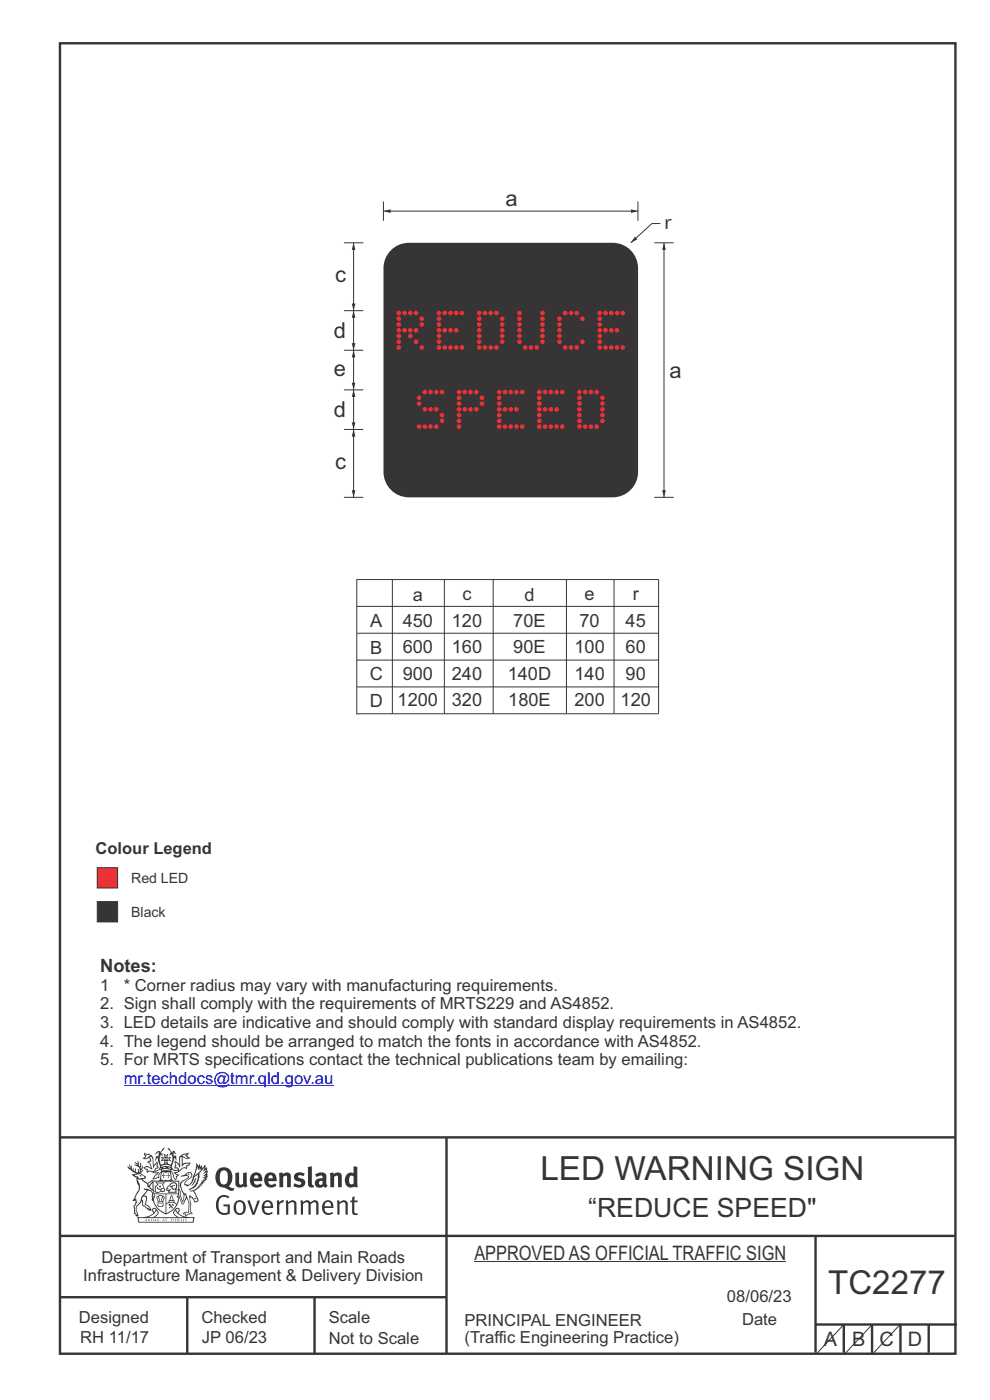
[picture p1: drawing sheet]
<svg xmlns="http://www.w3.org/2000/svg" width="210mm" height="297mm" viewBox="0 0 210 297" stroke-linecap="round" stroke-linejoin="round" font-family="sans-serif">
<g fill="none" stroke="#373435" stroke-width=".51">
<path d="M12.7 9.2h190v278h-190zM12.7 241.3h190M94.7 241.4v45.8M12.7 275.2h82M12.7 262.2h190.1M39.7 275.2v12M66.7 275.2v12M173 262.1v24.9M173 281h30M179 281v6M185 281v6M191 281v6"/>
<path d="M197 281v6"/>
</g>
<g fill="#373435">
<path d="M47 248.4a2.55 2.55 0 0 0 0 2.7l.3 .2a.81 .81 0 0 0 1-1v-.5a1.04 1.04 0 0 0-1.1-1.5zM46.3 248.1a1.82 1.82 0 0 1 2.1-.2 1.82 1.82 0 0 1 .9 1.8 2.29 2.29 0 0 1-.8 2l.7 .3h.5l-.2 .6a2.87 2.87 0 0 1-2-.7 2.12 2.12 0 0 1-1.7-3.1z" fill-rule="evenodd"/>
<path d="M49.9 248.9l.8-.2v2a.46 .46 0 0 0 .3 .6 .46 .46 0 0 0 .6-.3v-2.1l.7-.2v2.4l.2 .5-.5 .3-.3-.3a1.02 1.02 0 0 1-1.2 .3 1.02 1.02 0 0 1-.6-1.1z" fill-rule="evenodd"/>
<path d="M54 249.5l-.1 .5h.9a.49 .49 0 0 0-.2-.6 .49 .49 0 0 0-.6 .1zM53.4 249.1a1.34 1.34 0 0 1 1.6-.2 1.34 1.34 0 0 1 .6 1.5v.2h-1.7a.77 .77 0 0 0 .5 .8 .77 .77 0 0 0 .9-.4l.3 .5a1.59 1.59 0 0 1-2 .2 1.59 1.59 0 0 1-.5-2.1z" fill-rule="evenodd"/>
<path d="M57 249.5l-.1 .5h1a.49 .49 0 0 0-.2-.6 .49 .49 0 0 0-.7 .1zM56.4 249.1a1.34 1.34 0 0 1 1.6-.2 1.34 1.34 0 0 1 .7 1.5v.2h-1.8a.77 .77 0 0 0 .5 .8 .77 .77 0 0 0 .9-.4l.4 .5a1.59 1.59 0 0 1-2.1 .2 1.59 1.59 0 0 1-.5-2.1z" fill-rule="evenodd"/>
<path d="M59.2 248.9l.7-.2 .1 .4a.95 .95 0 0 1 1-.3 .95 .95 0 0 1 .7 .8v2.3h-.8v-2.3a.46 .46 0 0 0-.8 .1v2.2h-.8z" fill-rule="evenodd"/>
<path d="M62.6 249.1a1.75 1.75 0 0 1 2-.1l-.2 .5-.6-.2a.43 .43 0 0 0-.6 .3l.4 .3a1.04 1.04 0 0 1 1.2 1.1 1.04 1.04 0 0 1-1.4 1l-1.2-.4 .3-.6 1 .4 .4-.4a.88 .88 0 0 0-1-.5l-.4-.2-.1-.4z" fill-rule="evenodd"/>
<path d="M65.3 247.6l.8-.2 .1 3.8 .3 .2 .1 .4a.88 .88 0 0 1-1 0 .88 .88 0 0 1-.3-1z" fill-rule="evenodd"/>
<path d="M67.8 250.6a.43 .43 0 0 0-.1 .7 .43 .43 0 0 0 .7-.1v-.7zM66.8 249.1a1.7 1.7 0 0 1 2.4 .1v1.9l.3 .4-.4 .5-.5-.4a1.03 1.03 0 0 1-1.7-.1 1.03 1.03 0 0 1 .8-1.5h.7v-.4a.8 .8 0 0 0-1.2 .1z" fill-rule="evenodd"/>
<path d="M70 248.9l.7-.2 .1 .4a.95 .95 0 0 1 1-.3 .95 .95 0 0 1 .7 .8v2.3h-.8v-2.3a.46 .46 0 0 0-.8 .1v2.2h-.8z" fill-rule="evenodd"/>
<path d="M74.3 249.5a1.48 1.48 0 0 0 0 1.7h.5l.2-.1v-1.5l-.3-.2zM75 247.4l.8 .1 .1 4.4h-.7l-.1-.2a1.26 1.26 0 0 1-1.4 0 1.26 1.26 0 0 1-.5-1.3 1.29 1.29 0 0 1 .4-1.4 1.29 1.29 0 0 1 1.4-.1z" fill-rule="evenodd"/>
<path d="M46.4 253.9a1.72 1.72 0 0 1 2.3 0l-.3 .3a1.24 1.24 0 0 0-1.4-.2 1.24 1.24 0 0 0-.6 1.4 1.49 1.49 0 0 0 1.2 1.9l.7-.1v-1.3h-.8l-.1-.4h1.3v1.9a1.93 1.93 0 0 1-2.2 0 1.93 1.93 0 0 1-.7-2.2l.2-.8z" fill-rule="evenodd"/>
<path d="M50.4 255.1a1.65 1.65 0 0 0 .2 2.2 .99 .99 0 0 0 1-1.4 .78 .78 0 0 0-.4-.8 .78 .78 0 0 0-.8 0zM50 254.9a1.33 1.33 0 0 1 1.6-.1 1.33 1.33 0 0 1 .5 1.4 1.31 1.31 0 0 1-1.3 1.6 1.31 1.31 0 0 1-1.2-1.6v-.6z" fill-rule="evenodd"/>
<path d="M52.5 254.7l.4-.1 .9 2.6 .8-2.5h.5l-1.1 3h-.5z" fill-rule="evenodd"/>
<path d="M56.3 255.2l-.2 .7h1.3a.7 .7 0 0 0-.3-.8 .7 .7 0 0 0-.8 .1zM55.9 255a1.22 1.22 0 0 1 1.5-.2 1.22 1.22 0 0 1 .5 1.5h-1.8a.93 .93 0 0 0 .5 1 .93 .93 0 0 0 1.1-.2l.2 .3a1.43 1.43 0 0 1-1.8 .1 1.43 1.43 0 0 1-.6-1.7z" fill-rule="evenodd"/>
<path d="M58.7 254.7l.4-.1 .1 .5 .4-.4 .6-.1-.2 .5a.66 .66 0 0 0-.8 .7v1.9h-.4z" fill-rule="evenodd"/>
<path d="M60.6 254.7l.4-.1 .1 .5a.94 .94 0 0 1 1-.5 .94 .94 0 0 1 .8 .8v2.3h-.5l-.1-2.5a.81 .81 0 0 0-1.2 .3v2.2h-.4z" fill-rule="evenodd"/>
<path d="M63.7 254.7l.5-.1 .1 .5 .4-.3a.78 .78 0 0 1 1.1 .3 .9 .9 0 0 1 1-.5 .9 .9 0 0 1 .8 .8v2.3h-.5l-.1-2.5a.67 .67 0 0 0-1.1 .3v2.2h-.5v-2.4l-.4-.3-.7 .4v2.3h-.5z" fill-rule="evenodd"/>
<path d="M69 255.2l-.1 .7h1.3a.7 .7 0 0 0-.3-.8 .7 .7 0 0 0-.9 .1zM68.7 255a1.22 1.22 0 0 1 1.5-.2 1.22 1.22 0 0 1 .5 1.5h-1.8a.93 .93 0 0 0 .4 1 .93 .93 0 0 0 1.2-.2l.1 .3a1.44 1.44 0 0 1-1.7 .1 1.44 1.44 0 0 1-.6-1.7z" fill-rule="evenodd"/>
<path d="M71.4 254.7l.5-.1 .1 .5a.94 .94 0 0 1 1-.5 .94 .94 0 0 1 .8 .8v2.3h-.5l-.1-2.5a.81 .81 0 0 0-1.2 .3v2.2h-.4z" fill-rule="evenodd"/>
<path d="M74.7 253.9l.5-.1v.9h.7l-.1 .3h-.6v2.2l.1 .2h.5l.1 .3a.75 .75 0 0 1-1.2-.6v-2.1h-.4v-.3h.4z" fill-rule="evenodd"/>
<path d="M30.8 244.9l1.1 .3-.9 .5h-.4l.6-.5zM31.8 245.4h.2a2.44 2.44 0 0 1 .4 1.9l.1 .5 .7-1-.1 .6 .3 .3a.57 .57 0 0 0-.6 .7l-1-.1-.5 .2 .2-.5-.8-.3 .7-.1 .9 .5 .1-.1-.6-1.3-.2-.2h.5zM30.7 244.4l-.1 .5 .2 .4-.6 .4a1.04 1.04 0 0 0 1.4-.1l.2 .6-.3 .1-.2 .4a.94 .94 0 0 1 .8 1.1l-.2-.1a1.16 1.16 0 0 0-1.5-.1l.3 .4 .4 .2 .1 .5 .2 .1 .1-.2a.94 .94 0 0 1 1.1 .2l.8 .1-1.2 1.2a1.13 1.13 0 0 0 1.2-.2l.4-.1-.1-.4 .5-.8a.83 .83 0 0 0-.6 1.1l-.3-.1-.7 .4 1.1-1.4-.5 .1-.5-.1 1.3-.5-.1-.1-.9 .4v-.3l.2-.2 .3 .1 .1-.3-.2-.4v-.6l-.1-.4-.7 1v-.7a1.42 1.42 0 0 0-1.6-1.8z" fill-rule="evenodd"/>
<path d="M38.5 245.2l.5-.2 .7-.1-.6 .3 .8 .5h-.3zM38.3 245.5l.2-.1 .1 2a1.69 1.69 0 0 1 1.6-.6l-.8 .5 .1 .5a1.1 1.1 0 0 0-1.5 .6l-.1-.5-.2-.2h-.5l.3-.4-.3-.7a1.42 1.42 0 0 1 .8 1.1l.2-.1zM37.1 246.2l.1 1-.2 .3 .1 .4h.5l.1 .2a.96 .96 0 0 1-1.1-.1l-.1 .1a1.06 1.06 0 0 0 1.3 .2v.1a.72 .72 0 0 1-1 .2l.3 .5 .6 .2-.4 .2-.1 .6-.2-.3-.4-1.1-.4-.4 .4 .9a1.54 1.54 0 0 0 .7 1.2l.2-.3a.58 .58 0 0 1 .4-.8l.2-.1h-.3l-.5-.3 .9-.5a.93 .93 0 0 1 1.2-.5v.2l.2-.2 .1-.5a.99 .99 0 0 0 .7-.8l-1.3 .1-.3 .2-.1-1.4 .9 .4 .9-.3h-.4l-.5-.4 .4-.7-.6 .2a1.46 1.46 0 0 0-1.4 2.1v.4l-.2-.4z" fill-rule="evenodd"/>
<path d="M35.6 248.9l.2 .1-.1 .3 .4 .1h-.4v.6l-.1-.6h-.3l.3-.1z" fill-rule="evenodd"/>
<path d="M34.6 248.9l.2 .1v.3l.3 .1h-.3l-.1 .6v-.6h-.4l.4-.1z" fill-rule="evenodd"/>
<path d="M34.3 248.8a.57 .57 0 0 1 .9 .2 .57 .57 0 0 1 .9-.2l.2 1.4h-.2a.57 .57 0 0 1-.9 0 .69 .69 0 0 1-1.1 0zM34.2 248.1l-.3 2.1-.2 .4h3l-.2-.4-.3-2.1h-.2v.2l-.8-.1-.8 .1v-.2z" fill-rule="evenodd"/>
<path d="M34.2 252.4a.3 .3 0 0 0 .6 0 .3 .3 0 0 0-.6 0zM33.3 250.9l.3 .3-.3 .4a.79 .79 0 0 0 0 1.3l.8-.2-.1-.3a.55 .55 0 0 1-.7-.6l.1-.1 .2 .3 .3 .2 .8-.2-.4-.7 .4-.4-.7 .2zM33 250.7l1.1 .2 .9-.2-.4 .6 .4 1.2a.56 .56 0 0 1-.8 .3l-.2 .1a.73 .73 0 0 1-.9 .1 .73 .73 0 0 1-.3-1v-.4l.6-.4z" fill-rule="evenodd"/>
<path d="M35.6 251.8l.7-.4a.58 .58 0 0 1 1-.1 .58 .58 0 0 1-.4 .9l-.3-.3a.43 .43 0 0 1 .6-.4 .57 .57 0 0 0-.8 .2l-.2-.1-.3 .1 .4 .2a.55 .55 0 0 0 .9 .4v.5h-1.3l.3-.4-.1-.1-.6 .1 .2-.3-.2-.1zM35.4 251.8l-.1 .2a.39 .39 0 0 0 .2 .6h.3l-.2 .4h1.9l-.1-.8a.86 .86 0 0 0-.1-1.3 .86 .86 0 0 0-1.3 .4z" fill-rule="evenodd"/>
<path d="M36 254.8h.8v.2h-.8zM36.4 253.8l.2 .8h-.4zM36.4 253.5l-.3 .5-.1 .6h-.2v.4l-.7 .4 .2 .1a1.48 1.48 0 0 1 2.1 .2l.2-.1-.6-.5v-.5h-.2l-.1-.6z" fill-rule="evenodd"/>
<path d="M35.8 255.4l.4 .1 .1 .3 .3-.2-.2-.2a.38 .38 0 0 1 .5 .5l-.2-.2-.3 .2 .3 .2-.3 .3-.1-.4-.4 .4-.1-.2 .4-.3-.1-.1-.2 .1z" fill-rule="evenodd"/>
<path d="M34.5 254h.2v.2l-.2 .6h-.2zM33.6 255.3h.9v.2a.55 .55 0 0 1-.8 .4v-.2l-.2-.1zM33.4 254h.2l.2 .8h-.2zM33.6 255l.8-.1 .1 .2h-.8zM33.8 253.7h.5l-.2 1.1h-.1zM33.3 253.8l-.1 .3 .3 1.1a.48 .48 0 0 0-.1 .6 .48 .48 0 0 0 .5 .2h.5a.49 .49 0 0 0 .2-.8l.3-1.1-.1-.3a1.42 1.42 0 0 0-1.5 0z" fill-rule="evenodd"/>
<path d="M33.7 251.5l.4 .1 .1 .3h-.3z" fill-rule="evenodd"/>
<path d="M41.3 250.1l.3-.2-.2 .8-.6 .8h-.2l.5-.7z" fill-rule="evenodd"/>
<path d="M39.7 249l.3-.2 .5 .2a.88 .88 0 0 1-.6 1.1 1.22 1.22 0 0 0-.8 1.3l.5 .2a.72 .72 0 0 0 .9-.4l.5-.8 .2-.6 .8-.6v.2a2.85 2.85 0 0 1-2 2.9l.1 .1a2.13 2.13 0 0 0 1.9-1.5v-.3a2.01 2.01 0 0 0 .3-1.7l1.1-1.3-.4 1 .7-.5-.7 1 .8-.4-.8 .8 .7-.2-.9 .6 .8-.1-.8 .4h.7l-.8 .3 .3 .2h-.4l.2 .3h-.4l.2 .3h-.4l.1 .2h-.1a2.16 2.16 0 0 1-2 1.1l.1 .2 .4-.1a.76 .76 0 0 1 .7 .8l.5 1.2-.6 .2a1.45 1.45 0 0 0-1.1-1.3l.2 1.8-.1 1.8 .4 .3a1.07 1.07 0 0 0-1.2 .4v-.3l-.5-.2a.87 .87 0 0 1 1.1-.1v-.7a4.4 4.4 0 0 0-.6-3.1l-.1-.3h-.2a2.16 2.16 0 0 1-.7-2.2l.3-.4 1.2-.7a.55 .55 0 0 0-.4-.8zM37.8 252.4a.76 .76 0 0 1 .3 1.1l.6 1.6 .4-1.7 .2 .1a.61 .61 0 0 1-.1 .9l-.3 .8-.2 .1-.7-1.6-.3 .1a1.18 1.18 0 0 0 .1-1.4zM41.8 247.5l.2 .7 .3-.5v.6l.4-.5a1.9 1.9 0 0 1-1.2 1.4l-.3 .3zM38.2 249.6l1.4-.2 .2 .2v.3l-.5 .2a1.26 1.26 0 0 0-.9 1.9l.2 .7a1.84 1.84 0 0 1 .1 2.1l-.4-1.4a.96 .96 0 0 0-.4-1.2l-.4 .2a.78 .78 0 0 1 0 1.3l.1 .3h.4l.4 1.1a.38 .38 0 0 0 .2 .4 .38 .38 0 0 0 .4-.1l.6-1.2a2.94 2.94 0 0 1 .4 2.5l-.1 .4h-.8l-.3 .4v.2l.4-.1 .1 .4 .2 .1a1.02 1.02 0 0 1 1.3-.5v-.4l-.3-.1 .1-1.8-.3-1.3h.1a1.14 1.14 0 0 1 .8 1 .63 .63 0 0 0 .8-.2 .63 .63 0 0 0-.2-.9l-.6-1.2 .9-.6 .2-.4h.3l-.1-.2h.4l-.1-.3h.3l-.1-.3 .5-.1-.2-.2 .6-.4v-.2h-.2l.4-.5h-.3l.3-.5-.4 .1 .4-.5v-.3l-.3 .2 .2-.7-.1-.2-.4 .3v-.8l-.6 .8-.2-.8-.2 .5-.3-.7-.1 .6-.5-.8-.1 1.4-.6 1.8a1.81 1.81 0 0 1-1 1.5l-.6-.2a1.75 1.75 0 0 1 1.1-1.2 .75 .75 0 0 0 .1-1.3 .75 .75 0 0 0-1.2 .4z" fill-rule="evenodd"/>
<path d="M41.2 254.1h.3l.2 .2-.4 .1z" fill-rule="evenodd"/>
<path d="M29.4 258.4h11.6l-.1 .8h-11.4zM31.3 258.2l.5-.1a2.48 2.48 0 0 0 1.4-1.3l.3 .5-.5 .6-.5 .3zM32.5 256.6l.3-.2 .2 .1-.3 .7zM37.2 256.8a2.65 2.65 0 0 0 1.8 1.4h-1.1l-.5-.3-.5-.6zM37.4 256.5l.2-.1 .3 .2-.3 .6zM29.2 258.2l.1 1.2h11.8l.2-1.1-.2-.1a4.1 4.1 0 0 1-3.3-.9l.3-.4-.1-.6a1.06 1.06 0 0 0-1.3 1l.2 .4 .6 .5h-4.7l.3-.1a.84 .84 0 0 0 .6-.8 .84 .84 0 0 0-.5-.8l-.3-.2h-.5l-.1 .6 .3 .4a4.2 4.2 0 0 1-3.4 .9z" fill-rule="evenodd"/>
<path d="M31 258.7l.1 .2h-.2zM31 258.5l-.3 .6 .4-.2 .2 .2z" fill-rule="evenodd"/>
<path d="M31.3 258.6h.3v.4a.25 .25 0 0 0 .2-.1 .25 .25 0 0 0-.1-.3h.1a.29 .29 0 0 1 0 .4 .29 .29 0 0 1-.4 0 .29 .29 0 0 1 0-.4z" fill-rule="evenodd"/>
<path d="M32.2 258.6a.22 .22 0 0 1 .3 .2 .22 .22 0 0 1-.3 .2zM32 258.6l.1 .4a.33 .33 0 0 0 .4 0 .33 .33 0 0 0 0-.4 .33 .33 0 0 0-.5 0z" fill-rule="evenodd"/>
<path d="M32.9 258.7l.1 .2h-.2zM32.9 258.5l-.2 .6 .3-.2 .2 .2z" fill-rule="evenodd"/>
<path d="M33.3 258.6h.2l.1 .1 .2-.1-.2 .2 .2 .3-.3-.3-.1 .3h-.1l.2-.3z" fill-rule="evenodd"/>
<path d="M34.7 258.7l.1 .2h-.2zM34.7 258.5l-.3 .6 .4-.2 .2 .2z" fill-rule="evenodd"/>
<path d="M35 258.5h.5l-.2 .1v.5h-.2l.1-.5z" fill-rule="evenodd"/>
<path d="M36.2 258.6l.3-.1-.1 .1v.2h.1h-.1v.3h-.2z" fill-rule="evenodd"/>
<path d="M36.7 258.6h.2v.5h-.2z" fill-rule="evenodd"/>
<path d="M37.3 258.6a.22 .22 0 0 1 .3 .2 .22 .22 0 0 1-.3 .2zM37.1 258.6v.4a.33 .33 0 0 0 .5 0 .33 .33 0 0 0 0-.4 .33 .33 0 0 0-.5 0z" fill-rule="evenodd"/>
<path d="M37.8 258.6l.4-.1-.2 .1v.2h.1h-.1v.2l.2 .1h-.4z" fill-rule="evenodd"/>
<path d="M38.4 258.6h.2l-.1 .4 .2 .1h-.3z" fill-rule="evenodd"/>
<path d="M38.9 258.6h.2v.5h-.2z" fill-rule="evenodd"/>
<path d="M39.3 258.6h.2h-.1l.2 .3-.2 .2-.1-.1v-.1l.2 .1z" fill-rule="evenodd"/>
<path d="M34.2 247.4a1.51 1.51 0 0 1 2 .2 2.67 2.67 0 0 0-2.1 0zM35.7 247.6l.4 .1 .1 .3-.4-.1zM34.6 247.6h.5l.1 .2h-.4zM34 247.8l.3 .2h-.3zM34.9 246.9l.3-.2 .3 .2zM34.9 245.6l.2 .1v.3h-.2zM35 245.1l.2 .2 .2-.2-.1 .3h-.2zM35.1 246.3h.2l.1 .4-.2-.2-.2 .2zM35.3 245.7l.2-.1v.4h-.2zM34.4 245.7h.3l.1 .3-.4 .1 .2-.2zM35.7 245.7h.3l-.2 .2 .2 .2-.4-.1zM32.7 244.9l1-.5-.1 1-.2-.2-.3 .2-.3 1.1 .5-1 .3 .9a1.84 1.84 0 0 1 .2 1.7l.4 .1a2.48 2.48 0 0 1 2.2 0l.2-.2-.2-.7 .7-1.8 .4 .7-.2-1-.2-.1-.2 .3v-.9l.6 .4-.6-.8-.3 .1-.1 .4-.5-.9-.5-.3 .2 .5 .6 .5-.5 .8 .4-.4a2.06 2.06 0 0 1 0 2.3l-.5-.2-.2-.6 .1-.1 .8 .2-.4-.5 .4-.5-.7 .2-.2-.2 .2-.7-.5 .4-.5-.4 .2 .7-.2 .2-.7-.2 .4 .5-.4 .5 .8-.2 .1 .1-.2 .6-.5 .2a2.02 2.02 0 0 1 0-2.2l.3 .5-.1-.7-.3-.1 .8-1.2-.4 .3-.5 .8-.2-.3a.8 .8 0 0 0-.8 .5z" fill-rule="evenodd"/>
<path d="M29.2 250.1l.3 .1a.61 .61 0 0 1 .8 .4l.3 .2a.8 .8 0 0 1 .6 1l.4 .1 .5 .5a1 1 0 0 1 .5 1.1l-.1 .7v-.5h-.1a.96 .96 0 0 0-.8-1.3l-.2-.2h-.7l-.1-.1-.1 .1 .1 .3h.6l-1.2 1.3-.2 1-.4 .6a1.33 1.33 0 0 0-.5 1.8l.2 .5a1.26 1.26 0 0 1-.5-1.5l-.1-.3a1.56 1.56 0 0 0 .4-1.7l-.3 .2 .2-.5a3.2 3.2 0 0 0 .7-3zM30.4 253.9h.4a2.06 2.06 0 0 1-.1 1.6l.7 .5 .4 .4-.6-.1-.8-.6-.1-.9a.51 .51 0 0 1 .1-.9zM28.6 249.3a1.52 1.52 0 0 1 2.1 .5l-1.1 .2-.2-.1-.1-.4h-.5zM27.5 247v.8l-.3-.4h-.1a3.1 3.1 0 0 0 1.9 1.6l-1 .1 .5 .6 .5 .1 .1 1.1a1.84 1.84 0 0 1-.3 2.5l-.4 .9-.3 .4 .2 .1 .4-.1 .1 .4-.2 .5-.3 .2 .1 1.7h.2l.3 .5 .1 .1 .4-.1-.1-.5a1.3 1.3 0 0 1-.1-1.7l.9-1 .1 1.1 .6 .2 .5 .5 .1-.1 .2 .3h.5a1.85 1.85 0 0 0-1.2-1.4l.1-.3a1.39 1.39 0 0 0 0-1.4l-.5-.1 .5-.5a.66 .66 0 0 1 .9-.4 .66 .66 0 0 1 .3 .9l-.1 .4 .2-.1v.2l-.1 .3 .2 .5 .1-.3a2.24 2.24 0 0 0 .1-2.2 .73 .73 0 0 1-.7-.7 .73 .73 0 0 1 .6-.7v-.2a.94 .94 0 0 0-.9 .8 .48 .48 0 0 1-.1-.6 .48 .48 0 0 1 .5-.2l.5-.3a.51 .51 0 0 0-.8 .2l-.5 .2-1-.8h.6l.2-.5-1.2-.7 .5-.5v-.3l-.5 .4 .1-.2a.69 .69 0 0 0 .2-1v.4l-.2 .3v-1.1l-.3-.2 .1 .6-.1 .2-.4-1.3v.7l-.6-.4 .5 .7-.6-.2 .3 .3a1 1 0 0 1 .7 1.4l-.2-.8v.9l-.5-.2v-.8l-.2 .7-.2-.1-.1-.6-.2 .4-.2-.2 .1-.7-.2 .5z" fill-rule="evenodd"/>
<path d="M29.6 249.4l.2-.1 .3 .2z" fill-rule="evenodd"/>
<path d="M32.4 250.5h5.6v2l-.2-.1v-1.7h-5.2v2.5h5.2v-.8l.1 .2-.1 1.1v-.3h-2.5v4a4.1 4.1 0 0 0 2.6-3.6l.1-.1a4 4 0 0 1-2.8 3.9 4.2 4.2 0 0 1-2.8-4.7l.1 1.2 .1-.1a3.8 3.8 0 0 0 2.5 3.4v-4h-2.5l-.2-.9z" fill-rule="evenodd"/>
<circle cx="40" cy="249.1" r=".17"/>
</g>
<path d="M20.6 184.1h4.3v4.3h-4.3z" fill-rule="evenodd" fill="#ed3237" stroke="#373435" stroke-width=".21"/>
<path d="M20.6 191.3h4.3v4.3h-4.3z" fill-rule="evenodd" fill="#373435" stroke="#373435" stroke-width=".21"/>
<path d="M140.8 51.5v54M75.7 128.6h64M75.8 134.3h63.9M83.2 122.9v28.5M94.3 122.9v28.5M104.6 122.9v28.5M120.2 122.9v28.4M130.3 122.9v28.4M75.7 140h64M75.7 145.7h64M75.8 151.4h63.9M139.7 151.3v-28.4h-64v28.7" fill="none" stroke="#373435" stroke-width=".21"/>
<g fill="#373435">
<path d="M140.8 51.5l.4 1.5h-.7z"/>
<path d="M140.5 104h.7l-.4 1.5z"/>
</g>
<path d="M81.3 44.8h54" fill="none" stroke="#373435" stroke-width=".21"/>
<g fill="#373435">
<path d="M133.8 44.4l1.5 .4-1.5 .4z"/>
<path d="M81.3 44.8l1.6-.4v.8z"/>
</g>
<path d="M81.3 42.7v4.1M135.3 42.7v4.1M140.1 47.4h-1.8l-4.5 4.1" fill="none" stroke="#373435" stroke-width=".21"/>
<path d="M134.7 50.2l.5 .6-1.4 .7z" fill="#373435"/>
<path d="M138.8 51.5h4.1M73 91.1h4.1M75 91.1v14.4" fill="none" stroke="#373435" stroke-width=".21"/>
<g fill="#373435">
<path d="M75 91.1l.4 1.5h-.8z"/>
<path d="M74.6 104h.8l-.4 1.5z"/>
</g>
<path d="M75 82.7v8.4M73 105.5h4.1M138.8 105.5h4.1" fill="none" stroke="#373435" stroke-width=".21"/>
<g fill="#373435">
<path d="M75 82.7l.4 1.5h-.8z"/>
<path d="M74.6 89.6h.8l-.4 1.5z"/>
</g>
<path d="M75 74.3v8.4M73 82.7h4.1" fill="none" stroke="#373435" stroke-width=".21"/>
<g fill="#373435">
<path d="M75 74.3l.4 1.5h-.8z"/>
<path d="M74.6 81.2h.8l-.4 1.5z"/>
</g>
<path d="M73 74.3h4.1M75 65.9v8.4" fill="none" stroke="#373435" stroke-width=".21"/>
<g fill="#373435">
<path d="M75 65.9l.4 1.5h-.8z"/>
<path d="M74.6 72.8h.8l-.4 1.5z"/>
</g>
<path d="M73 51.5h4.1M75 51.5v14.4M73 65.9h4.1" fill="none" stroke="#373435" stroke-width=".21"/>
<g fill="#373435">
<path d="M75 51.5l.4 1.5h-.8z"/>
<path d="M74.6 64.4h.8l-.4 1.5z"/>
<path d="M82.9 53.1a5.4 5.4 0 0 1 3.8-1.6h43.3a5.4 5.4 0 0 1 5.3 5.4v43.2a5.4 5.4 0 0 1-5.3 5.4h-43.3a5.4 5.4 0 0 1-5.4-5.4v-43.2a5.4 5.4 0 0 1 1.6-3.8z" fill-rule="evenodd"/>
</g>
<g fill="#ed3237">
<circle cx="118.7" cy="67.6" r=".49"/>
<circle cx="119.9" cy="73.7" r=".49"/>
<circle cx="123.6" cy="72.5" r=".49"/>
<circle cx="123.6" cy="67.6" r=".49"/>
<circle cx="118.7" cy="68.8" r=".49"/>
</g>
<circle cx="118.5" cy="68.8" r=".05" fill="#fff212"/>
<circle cx="118.7" cy="70.1" r=".49" fill="#ed3237"/>
<circle cx="118.5" cy="70.1" r=".05" fill="#fff212"/>
<g fill="#ed3237">
<circle cx="118.7" cy="71.3" r=".49"/>
<circle cx="118.7" cy="72.5" r=".49"/>
<circle cx="119.9" cy="66.4" r=".49"/>
<circle cx="121.1" cy="66.4" r=".49"/>
<circle cx="121" cy="66.4" r=".05"/>
<circle cx="122.3" cy="66.4" r=".49"/>
<circle cx="122.5" cy="66.4" r=".05"/>
<circle cx="121.1" cy="73.7" r=".49"/>
</g>
<circle cx="121.3" cy="73.7" r=".05" fill="#fff212"/>
<g fill="#ed3237">
<circle cx="122.3" cy="73.7" r=".49"/>
<circle cx="101.7" cy="66.4" r=".49"/>
<circle cx="101.7" cy="67.6" r=".49"/>
<circle cx="106.5" cy="70.1" r=".49"/>
<circle cx="102.9" cy="73.7" r=".49"/>
<circle cx="106.5" cy="72.5" r=".49"/>
<circle cx="106.5" cy="67.6" r=".49"/>
<circle cx="101.7" cy="68.8" r=".49"/>
<circle cx="101.7" cy="70.1" r=".49"/>
<circle cx="101.7" cy="71.3" r=".49"/>
<circle cx="101.7" cy="72.5" r=".49"/>
<circle cx="101.7" cy="73.7" r=".49"/>
<circle cx="102.9" cy="66.4" r=".49"/>
<circle cx="104.1" cy="66.4" r=".49"/>
<circle cx="105.3" cy="66.4" r=".49"/>
<circle cx="106.5" cy="68.8" r=".49"/>
<circle cx="106.5" cy="71.3" r=".49"/>
<circle cx="104.1" cy="73.7" r=".49"/>
<circle cx="105.3" cy="73.7" r=".49"/>
<circle cx="93.1" cy="68.8" r=".49"/>
<circle cx="94.3" cy="70.1" r=".49"/>
<circle cx="95.6" cy="70.1" r=".49"/>
<circle cx="96.8" cy="70.1" r=".49"/>
<circle cx="93.1" cy="70.1" r=".49"/>
<circle cx="93.1" cy="71.3" r=".49"/>
<circle cx="93.1" cy="72.5" r=".49"/>
<circle cx="93.1" cy="73.7" r=".49"/>
<circle cx="98" cy="73.7" r=".49"/>
<circle cx="93.1" cy="67.6" r=".49"/>
<circle cx="93.1" cy="66.4" r=".49"/>
<circle cx="94.3" cy="66.4" r=".49"/>
<circle cx="95.6" cy="66.4" r=".49"/>
<circle cx="96.8" cy="66.4" r=".49"/>
<circle cx="98" cy="66.4" r=".49"/>
<circle cx="94.3" cy="73.7" r=".49"/>
<circle cx="95.6" cy="73.7" r=".49"/>
<circle cx="96.8" cy="73.7" r=".49"/>
</g>
<g fill="#373435">
<path d="M84 65.8h1.2v1.2h-1.2z" fill-rule="evenodd"/>
<path d="M84 67h1.2v1.2h-1.2z" fill-rule="evenodd"/>
<path d="M84 68.2h1.2v1.2h-1.2z" fill-rule="evenodd"/>
<path d="M84 69.4h1.2v1.3h-1.2z" fill-rule="evenodd"/>
<path d="M84 70.7h1.2v1.2h-1.2z" fill-rule="evenodd"/>
<path d="M84 71.9h1.2v1.2h-1.2z" fill-rule="evenodd"/>
<path d="M84 73.1h1.2v1.2h-1.2z" fill-rule="evenodd"/>
<path d="M85.2 65.8h1.2v1.2h-1.2z" fill-rule="evenodd"/>
<path d="M85.2 67h1.2v1.2h-1.2z" fill-rule="evenodd"/>
<path d="M85.2 68.2h1.2v1.2h-1.2z" fill-rule="evenodd"/>
<path d="M85.2 69.4h1.2v1.3h-1.2z" fill-rule="evenodd"/>
<path d="M85.2 70.7h1.2v1.2h-1.2z" fill-rule="evenodd"/>
<path d="M85.2 71.9h1.2v1.2h-1.2z" fill-rule="evenodd"/>
<path d="M85.2 73.1h1.2v1.2h-1.2z" fill-rule="evenodd"/>
<path d="M86.4 65.8h1.2v1.2h-1.2z" fill-rule="evenodd"/>
<path d="M86.4 67h1.2v1.2h-1.2z" fill-rule="evenodd"/>
<path d="M86.4 68.2h1.2v1.2h-1.2z" fill-rule="evenodd"/>
<path d="M86.4 69.4h1.2v1.3h-1.2z" fill-rule="evenodd"/>
<path d="M86.4 70.7h1.2v1.2h-1.2z" fill-rule="evenodd"/>
<path d="M86.4 71.9h1.2v1.2h-1.2z" fill-rule="evenodd"/>
<path d="M86.4 73.1h1.2v1.2h-1.2z" fill-rule="evenodd"/>
<path d="M87.6 65.8h1.3v1.2h-1.3z" fill-rule="evenodd"/>
<path d="M87.6 67h1.3v1.2h-1.3z" fill-rule="evenodd"/>
<path d="M87.6 68.2h1.3v1.2h-1.3z" fill-rule="evenodd"/>
<path d="M87.6 69.4h1.3v1.3h-1.3z" fill-rule="evenodd"/>
<path d="M87.6 70.7h1.3v1.2h-1.3z" fill-rule="evenodd"/>
<path d="M87.6 71.9h1.3v1.2h-1.3z" fill-rule="evenodd"/>
<path d="M87.6 73.1h1.3v1.2h-1.3z" fill-rule="evenodd"/>
<path d="M88.9 65.8h1.2v1.2h-1.2z" fill-rule="evenodd"/>
<path d="M82.8 65.8h1.2v1.2h-1.2z" fill-rule="evenodd"/>
<path d="M90.1 65.8h1.2v1.2h-1.2z" fill-rule="evenodd"/>
<path d="M82.8 67h1.2v1.2h-1.2z" fill-rule="evenodd"/>
<path d="M90.1 67h1.2v1.2h-1.2z" fill-rule="evenodd"/>
<path d="M82.8 68.2h1.2v1.2h-1.2z" fill-rule="evenodd"/>
<path d="M90.1 68.2h1.2v1.2h-1.2z" fill-rule="evenodd"/>
<path d="M82.8 69.4h1.2v1.3h-1.2z" fill-rule="evenodd"/>
<path d="M90.1 69.4h1.2v1.3h-1.2z" fill-rule="evenodd"/>
<path d="M82.8 70.7h1.2v1.2h-1.2z" fill-rule="evenodd"/>
<path d="M90.1 70.7h1.2v1.2h-1.2z" fill-rule="evenodd"/>
<path d="M82.8 71.9h1.2v1.2h-1.2z" fill-rule="evenodd"/>
<path d="M90.1 71.9h1.2v1.2h-1.2z" fill-rule="evenodd"/>
<path d="M82.8 73.1h1.2v1.2h-1.2z" fill-rule="evenodd"/>
<path d="M90.1 73.1h1.2v1.2h-1.2z" fill-rule="evenodd"/>
<path d="M82.8 64.6h1.2v1.2h-1.2z" fill-rule="evenodd"/>
<path d="M82.8 74.3h1.2v1.2h-1.2z" fill-rule="evenodd"/>
<path d="M90.1 64.6h1.2v1.2h-1.2z" fill-rule="evenodd"/>
<path d="M90.1 74.3h1.2v1.2h-1.2z" fill-rule="evenodd"/>
<path d="M84 64.6h1.2v1.2h-1.2z" fill-rule="evenodd"/>
<path d="M84 74.3h1.2v1.2h-1.2z" fill-rule="evenodd"/>
<path d="M85.2 64.6h1.2v1.2h-1.2z" fill-rule="evenodd"/>
<path d="M85.2 74.3h1.2v1.2h-1.2z" fill-rule="evenodd"/>
<path d="M86.4 64.6h1.2v1.2h-1.2z" fill-rule="evenodd"/>
<path d="M86.4 74.3h1.2v1.2h-1.2z" fill-rule="evenodd"/>
<path d="M87.6 64.6h1.3v1.2h-1.3z" fill-rule="evenodd"/>
<path d="M87.6 74.3h1.3v1.2h-1.3z" fill-rule="evenodd"/>
<path d="M88.9 64.6h1.2v1.2h-1.2z" fill-rule="evenodd"/>
<path d="M88.9 74.3h1.2v1.2h-1.2z" fill-rule="evenodd"/>
<path d="M88.9 67h1.2v1.2h-1.2z" fill-rule="evenodd"/>
<path d="M88.9 68.2h1.2v1.2h-1.2z" fill-rule="evenodd"/>
<path d="M88.9 69.4h1.2v1.3h-1.2z" fill-rule="evenodd"/>
<path d="M88.9 70.7h1.2v1.2h-1.2z" fill-rule="evenodd"/>
<path d="M88.9 71.9h1.2v1.2h-1.2z" fill-rule="evenodd"/>
<path d="M88.9 73.1h1.2v1.2h-1.2z" fill-rule="evenodd"/>
</g>
<g fill="#ed3237">
<circle cx="84.6" cy="66.4" r=".49"/>
<circle cx="84.6" cy="67.6" r=".49"/>
<circle cx="87" cy="70.1" r=".49"/>
<circle cx="88.3" cy="70.1" r=".49"/>
<circle cx="85.8" cy="70.1" r=".49"/>
<circle cx="87" cy="71.3" r=".49"/>
<circle cx="89.5" cy="67.6" r=".49"/>
<circle cx="84.6" cy="68.8" r=".49"/>
<circle cx="84.6" cy="70.1" r=".49"/>
<circle cx="84.6" cy="71.3" r=".49"/>
<circle cx="84.6" cy="72.5" r=".49"/>
<circle cx="84.6" cy="73.7" r=".49"/>
<circle cx="85.8" cy="66.4" r=".49"/>
<circle cx="87" cy="66.4" r=".49"/>
<circle cx="88.3" cy="66.4" r=".49"/>
<circle cx="89.5" cy="68.8" r=".49"/>
<circle cx="88.3" cy="72.5" r=".49"/>
<circle cx="89.5" cy="73.7" r=".49"/>
</g>
<g fill="#373435">
<path d="M109.6 65.8h1.2v1.2h-1.2z" fill-rule="evenodd"/>
<path d="M109.6 67h1.2v1.2h-1.2z" fill-rule="evenodd"/>
<path d="M109.6 68.2h1.2v1.2h-1.2z" fill-rule="evenodd"/>
<path d="M109.6 69.4h1.2v1.3h-1.2z" fill-rule="evenodd"/>
<path d="M109.6 70.7h1.2v1.2h-1.2z" fill-rule="evenodd"/>
<path d="M109.6 71.9h1.2v1.2h-1.2z" fill-rule="evenodd"/>
<path d="M109.6 73.1h1.2v1.2h-1.2z" fill-rule="evenodd"/>
<path d="M110.8 65.8h1.2v1.2h-1.2z" fill-rule="evenodd"/>
<path d="M110.8 67h1.2v1.2h-1.2z" fill-rule="evenodd"/>
<path d="M110.8 68.2h1.2v1.2h-1.2z" fill-rule="evenodd"/>
<path d="M110.8 69.4h1.2v1.3h-1.2z" fill-rule="evenodd"/>
<path d="M110.8 70.7h1.2v1.2h-1.2z" fill-rule="evenodd"/>
<path d="M110.8 71.9h1.2v1.2h-1.2z" fill-rule="evenodd"/>
<path d="M110.8 73.1h1.2v1.2h-1.2z" fill-rule="evenodd"/>
<path d="M112 65.8h1.2v1.2h-1.2z" fill-rule="evenodd"/>
<path d="M112 67h1.2v1.2h-1.2z" fill-rule="evenodd"/>
<path d="M112 68.2h1.2v1.2h-1.2z" fill-rule="evenodd"/>
<path d="M112 69.4h1.2v1.3h-1.2z" fill-rule="evenodd"/>
<path d="M112 70.7h1.2v1.2h-1.2z" fill-rule="evenodd"/>
<path d="M112 71.9h1.2v1.2h-1.2z" fill-rule="evenodd"/>
<path d="M112 73.1h1.2v1.2h-1.2z" fill-rule="evenodd"/>
<path d="M113.2 65.8h1.3v1.2h-1.3z" fill-rule="evenodd"/>
<path d="M113.2 67h1.3v1.2h-1.3z" fill-rule="evenodd"/>
<path d="M113.2 68.2h1.3v1.2h-1.3z" fill-rule="evenodd"/>
<path d="M113.2 69.4h1.3v1.3h-1.3z" fill-rule="evenodd"/>
<path d="M113.2 70.7h1.3v1.2h-1.3z" fill-rule="evenodd"/>
<path d="M113.2 71.9h1.3v1.2h-1.3z" fill-rule="evenodd"/>
<path d="M113.2 73.1h1.3v1.2h-1.3z" fill-rule="evenodd"/>
<path d="M114.5 65.8h1.2v1.2h-1.2z" fill-rule="evenodd"/>
<path d="M108.4 65.8h1.2v1.2h-1.2z" fill-rule="evenodd"/>
<path d="M115.7 65.8h1.2v1.2h-1.2z" fill-rule="evenodd"/>
<path d="M108.4 67h1.2v1.2h-1.2z" fill-rule="evenodd"/>
<path d="M115.7 67h1.2v1.2h-1.2z" fill-rule="evenodd"/>
<path d="M108.4 68.2h1.2v1.2h-1.2z" fill-rule="evenodd"/>
<path d="M115.7 68.2h1.2v1.2h-1.2z" fill-rule="evenodd"/>
<path d="M108.4 69.4h1.2v1.3h-1.2z" fill-rule="evenodd"/>
<path d="M115.7 69.4h1.2v1.3h-1.2z" fill-rule="evenodd"/>
<path d="M108.4 70.7h1.2v1.2h-1.2z" fill-rule="evenodd"/>
<path d="M115.7 70.7h1.2v1.2h-1.2z" fill-rule="evenodd"/>
<path d="M108.4 71.9h1.2v1.2h-1.2z" fill-rule="evenodd"/>
<path d="M115.7 71.9h1.2v1.2h-1.2z" fill-rule="evenodd"/>
<path d="M108.4 73.1h1.2v1.2h-1.2z" fill-rule="evenodd"/>
<path d="M115.7 73.1h1.2v1.2h-1.2z" fill-rule="evenodd"/>
<path d="M108.4 64.6h1.2v1.2h-1.2z" fill-rule="evenodd"/>
<path d="M108.4 74.3h1.2v1.2h-1.2z" fill-rule="evenodd"/>
<path d="M115.7 64.6h1.2v1.2h-1.2z" fill-rule="evenodd"/>
<path d="M115.7 74.3h1.2v1.2h-1.2z" fill-rule="evenodd"/>
<path d="M109.6 64.6h1.2v1.2h-1.2z" fill-rule="evenodd"/>
<path d="M109.6 74.3h1.2v1.2h-1.2z" fill-rule="evenodd"/>
<path d="M110.8 64.6h1.2v1.2h-1.2z" fill-rule="evenodd"/>
<path d="M110.8 74.3h1.2v1.2h-1.2z" fill-rule="evenodd"/>
<path d="M112 64.6h1.2v1.2h-1.2z" fill-rule="evenodd"/>
<path d="M112 74.3h1.2v1.2h-1.2z" fill-rule="evenodd"/>
<path d="M113.2 64.6h1.3v1.2h-1.3z" fill-rule="evenodd"/>
<path d="M113.2 74.3h1.3v1.2h-1.3z" fill-rule="evenodd"/>
<path d="M114.5 64.6h1.2v1.2h-1.2z" fill-rule="evenodd"/>
<path d="M114.5 74.3h1.2v1.2h-1.2z" fill-rule="evenodd"/>
<path d="M114.5 67h1.2v1.2h-1.2z" fill-rule="evenodd"/>
<path d="M114.5 68.2h1.2v1.2h-1.2z" fill-rule="evenodd"/>
<path d="M114.5 69.4h1.2v1.3h-1.2z" fill-rule="evenodd"/>
<path d="M114.5 70.7h1.2v1.2h-1.2z" fill-rule="evenodd"/>
<path d="M114.5 71.9h1.2v1.2h-1.2z" fill-rule="evenodd"/>
<path d="M114.5 73.1h1.2v1.2h-1.2z" fill-rule="evenodd"/>
</g>
<g fill="#ed3237">
<circle cx="110.2" cy="66.4" r=".49"/>
<circle cx="110.2" cy="67.6" r=".49"/>
<circle cx="115.1" cy="70.1" r=".49"/>
<circle cx="111.4" cy="73.7" r=".49"/>
<circle cx="115.1" cy="72.5" r=".49"/>
<circle cx="115.1" cy="67.6" r=".49"/>
<circle cx="110.2" cy="68.8" r=".49"/>
<circle cx="110.2" cy="70.1" r=".49"/>
<circle cx="110.2" cy="71.3" r=".49"/>
<circle cx="110.2" cy="72.5" r=".49"/>
<circle cx="115.1" cy="66.4" r=".49"/>
<circle cx="115.1" cy="68.8" r=".49"/>
<circle cx="115.1" cy="71.3" r=".49"/>
<circle cx="112.6" cy="73.7" r=".49"/>
<circle cx="113.9" cy="73.7" r=".49"/>
<circle cx="127.2" cy="68.8" r=".49"/>
<circle cx="128.4" cy="70.1" r=".49"/>
<circle cx="129.7" cy="70.1" r=".49"/>
<circle cx="130.9" cy="70.1" r=".49"/>
<circle cx="127.2" cy="70.1" r=".49"/>
<circle cx="127.2" cy="71.3" r=".49"/>
<circle cx="127.2" cy="72.5" r=".49"/>
<circle cx="127.2" cy="73.7" r=".49"/>
<circle cx="132.1" cy="73.7" r=".49"/>
<circle cx="127.2" cy="67.6" r=".49"/>
<circle cx="127.2" cy="66.4" r=".49"/>
<circle cx="128.4" cy="66.4" r=".49"/>
<circle cx="129.7" cy="66.4" r=".49"/>
<circle cx="130.9" cy="66.4" r=".49"/>
<circle cx="132.1" cy="66.4" r=".49"/>
<circle cx="128.4" cy="73.7" r=".49"/>
<circle cx="129.7" cy="73.7" r=".49"/>
<circle cx="130.9" cy="73.7" r=".49"/>
</g>
<g fill="#373435">
<path d="M96.8 82.6h1.2v1.2h-1.2z" fill-rule="evenodd"/>
<path d="M96.8 83.8h1.2v1.2h-1.2z" fill-rule="evenodd"/>
<path d="M96.8 85h1.2v1.2h-1.2z" fill-rule="evenodd"/>
<path d="M96.8 86.2h1.2v1.2h-1.2z" fill-rule="evenodd"/>
<path d="M96.8 87.4h1.2v1.3h-1.2z" fill-rule="evenodd"/>
<path d="M96.8 88.7h1.2v1.2h-1.2z" fill-rule="evenodd"/>
<path d="M96.8 89.9h1.2v1.2h-1.2z" fill-rule="evenodd"/>
<path d="M98 82.6h1.2v1.2h-1.2z" fill-rule="evenodd"/>
<path d="M98 83.8h1.2v1.2h-1.2z" fill-rule="evenodd"/>
<path d="M98 85h1.2v1.2h-1.2z" fill-rule="evenodd"/>
<path d="M98 86.2h1.2v1.2h-1.2z" fill-rule="evenodd"/>
<path d="M98 87.4h1.2v1.3h-1.2z" fill-rule="evenodd"/>
<path d="M98 88.7h1.2v1.2h-1.2z" fill-rule="evenodd"/>
<path d="M98 89.9h1.2v1.2h-1.2z" fill-rule="evenodd"/>
<path d="M99.2 82.6h1.2v1.2h-1.2z" fill-rule="evenodd"/>
<path d="M99.2 83.8h1.2v1.2h-1.2z" fill-rule="evenodd"/>
<path d="M99.2 85h1.2v1.2h-1.2z" fill-rule="evenodd"/>
<path d="M99.2 86.2h1.2v1.2h-1.2z" fill-rule="evenodd"/>
<path d="M99.2 87.4h1.2v1.3h-1.2z" fill-rule="evenodd"/>
<path d="M99.2 88.7h1.2v1.2h-1.2z" fill-rule="evenodd"/>
<path d="M99.2 89.9h1.2v1.2h-1.2z" fill-rule="evenodd"/>
<path d="M100.4 82.6h1.2v1.2h-1.2z" fill-rule="evenodd"/>
<path d="M100.4 83.8h1.2v1.2h-1.2z" fill-rule="evenodd"/>
<path d="M100.4 85h1.2v1.2h-1.2z" fill-rule="evenodd"/>
<path d="M100.4 86.2h1.2v1.2h-1.2z" fill-rule="evenodd"/>
<path d="M100.4 87.4h1.2v1.3h-1.2z" fill-rule="evenodd"/>
<path d="M100.4 88.7h1.2v1.2h-1.2z" fill-rule="evenodd"/>
<path d="M100.4 89.9h1.2v1.2h-1.2z" fill-rule="evenodd"/>
<path d="M101.6 82.6h1.3v1.2h-1.3z" fill-rule="evenodd"/>
<path d="M95.5 82.6h1.3v1.2h-1.3z" fill-rule="evenodd"/>
<path d="M102.9 82.6h1.2v1.2h-1.2z" fill-rule="evenodd"/>
<path d="M95.5 83.8h1.3v1.2h-1.3z" fill-rule="evenodd"/>
<path d="M102.9 83.8h1.2v1.2h-1.2z" fill-rule="evenodd"/>
<path d="M95.5 85h1.3v1.2h-1.3z" fill-rule="evenodd"/>
<path d="M102.9 85h1.2v1.2h-1.2z" fill-rule="evenodd"/>
<path d="M95.5 86.2h1.3v1.2h-1.3z" fill-rule="evenodd"/>
<path d="M102.9 86.2h1.2v1.2h-1.2z" fill-rule="evenodd"/>
<path d="M95.5 87.4h1.3v1.3h-1.3z" fill-rule="evenodd"/>
<path d="M102.9 87.4h1.2v1.3h-1.2z" fill-rule="evenodd"/>
<path d="M95.5 88.7h1.3v1.2h-1.3z" fill-rule="evenodd"/>
<path d="M102.9 88.7h1.2v1.2h-1.2z" fill-rule="evenodd"/>
<path d="M95.5 89.9h1.3v1.2h-1.3z" fill-rule="evenodd"/>
<path d="M102.9 89.9h1.2v1.2h-1.2z" fill-rule="evenodd"/>
<path d="M95.5 81.3h1.3v1.3h-1.3z" fill-rule="evenodd"/>
<path d="M95.5 91.1h1.3v1.2h-1.3z" fill-rule="evenodd"/>
<path d="M102.9 81.3h1.2v1.3h-1.2z" fill-rule="evenodd"/>
<path d="M102.9 91.1h1.2v1.2h-1.2z" fill-rule="evenodd"/>
<path d="M96.8 81.3h1.2v1.3h-1.2z" fill-rule="evenodd"/>
<path d="M96.8 91.1h1.2v1.2h-1.2z" fill-rule="evenodd"/>
<path d="M98 81.3h1.2v1.3h-1.2z" fill-rule="evenodd"/>
<path d="M98 91.1h1.2v1.2h-1.2z" fill-rule="evenodd"/>
<path d="M99.2 81.3h1.2v1.3h-1.2z" fill-rule="evenodd"/>
<path d="M99.2 91.1h1.2v1.2h-1.2z" fill-rule="evenodd"/>
<path d="M100.4 81.3h1.2v1.3h-1.2z" fill-rule="evenodd"/>
<path d="M100.4 91.1h1.2v1.2h-1.2z" fill-rule="evenodd"/>
<path d="M101.6 81.3h1.3v1.3h-1.3z" fill-rule="evenodd"/>
<path d="M101.6 91.1h1.3v1.2h-1.3z" fill-rule="evenodd"/>
<path d="M101.6 83.8h1.3v1.2h-1.3z" fill-rule="evenodd"/>
<path d="M101.6 85h1.3v1.2h-1.3z" fill-rule="evenodd"/>
<path d="M101.6 86.2h1.3v1.2h-1.3z" fill-rule="evenodd"/>
<path d="M101.6 87.4h1.3v1.3h-1.3z" fill-rule="evenodd"/>
<path d="M101.6 88.7h1.3v1.2h-1.3z" fill-rule="evenodd"/>
<path d="M101.6 89.9h1.3v1.2h-1.3z" fill-rule="evenodd"/>
</g>
<g fill="#ed3237">
<circle cx="97.4" cy="83.2" r=".49"/>
<circle cx="97.4" cy="84.4" r=".49"/>
<circle cx="99.8" cy="86.8" r=".49"/>
<circle cx="101" cy="86.8" r=".49"/>
<circle cx="98.6" cy="86.8" r=".49"/>
<circle cx="102.3" cy="84.4" r=".49"/>
<circle cx="97.4" cy="85.6" r=".49"/>
<circle cx="97.4" cy="86.8" r=".49"/>
<circle cx="97.4" cy="88.1" r=".49"/>
<circle cx="97.4" cy="89.3" r=".49"/>
<circle cx="97.4" cy="90.5" r=".49"/>
<circle cx="98.6" cy="83.2" r=".49"/>
<circle cx="99.8" cy="83.2" r=".49"/>
<circle cx="101" cy="83.2" r=".49"/>
<circle cx="102.3" cy="85.6" r=".49"/>
</g>
<g fill="#373435">
<path d="M88.3 82.6h1.2v1.2h-1.2z" fill-rule="evenodd"/>
<path d="M88.3 83.8h1.2v1.2h-1.2z" fill-rule="evenodd"/>
<path d="M88.3 85h1.2v1.2h-1.2z" fill-rule="evenodd"/>
<path d="M88.3 86.2h1.2v1.2h-1.2z" fill-rule="evenodd"/>
<path d="M88.3 87.4h1.2v1.3h-1.2z" fill-rule="evenodd"/>
<path d="M88.3 88.7h1.2v1.2h-1.2z" fill-rule="evenodd"/>
<path d="M88.3 89.9h1.2v1.2h-1.2z" fill-rule="evenodd"/>
<path d="M89.5 82.6h1.2v1.2h-1.2z" fill-rule="evenodd"/>
<path d="M89.5 83.8h1.2v1.2h-1.2z" fill-rule="evenodd"/>
<path d="M89.5 85h1.2v1.2h-1.2z" fill-rule="evenodd"/>
<path d="M89.5 86.2h1.2v1.2h-1.2z" fill-rule="evenodd"/>
<path d="M89.5 87.4h1.2v1.3h-1.2z" fill-rule="evenodd"/>
<path d="M89.5 88.7h1.2v1.2h-1.2z" fill-rule="evenodd"/>
<path d="M89.5 89.9h1.2v1.2h-1.2z" fill-rule="evenodd"/>
<path d="M90.7 82.6h1.3v1.2h-1.3z" fill-rule="evenodd"/>
<path d="M90.7 83.8h1.3v1.2h-1.3z" fill-rule="evenodd"/>
<path d="M90.7 85h1.3v1.2h-1.3z" fill-rule="evenodd"/>
<path d="M90.7 86.2h1.3v1.2h-1.3z" fill-rule="evenodd"/>
<path d="M90.7 87.4h1.3v1.3h-1.3z" fill-rule="evenodd"/>
<path d="M90.7 88.7h1.3v1.2h-1.3z" fill-rule="evenodd"/>
<path d="M90.7 89.9h1.3v1.2h-1.3z" fill-rule="evenodd"/>
<path d="M92 82.6h1.2v1.2h-1.2z" fill-rule="evenodd"/>
<path d="M92 83.8h1.2v1.2h-1.2z" fill-rule="evenodd"/>
<path d="M92 85h1.2v1.2h-1.2z" fill-rule="evenodd"/>
<path d="M92 86.2h1.2v1.2h-1.2z" fill-rule="evenodd"/>
<path d="M92 87.4h1.2v1.3h-1.2z" fill-rule="evenodd"/>
<path d="M92 88.7h1.2v1.2h-1.2z" fill-rule="evenodd"/>
<path d="M92 89.9h1.2v1.2h-1.2z" fill-rule="evenodd"/>
<path d="M93.2 82.6h1.2v1.2h-1.2z" fill-rule="evenodd"/>
<path d="M87.1 82.6h1.2v1.2h-1.2z" fill-rule="evenodd"/>
<path d="M94.4 82.6h1.2v1.2h-1.2z" fill-rule="evenodd"/>
<path d="M87.1 83.8h1.2v1.2h-1.2z" fill-rule="evenodd"/>
<path d="M94.4 83.8h1.2v1.2h-1.2z" fill-rule="evenodd"/>
<path d="M87.1 85h1.2v1.2h-1.2z" fill-rule="evenodd"/>
<path d="M94.4 85h1.2v1.2h-1.2z" fill-rule="evenodd"/>
<path d="M87.1 86.2h1.2v1.2h-1.2z" fill-rule="evenodd"/>
<path d="M94.4 86.2h1.2v1.2h-1.2z" fill-rule="evenodd"/>
<path d="M87.1 87.4h1.2v1.3h-1.2z" fill-rule="evenodd"/>
<path d="M94.4 87.4h1.2v1.3h-1.2z" fill-rule="evenodd"/>
<path d="M87.1 88.7h1.2v1.2h-1.2z" fill-rule="evenodd"/>
<path d="M94.4 88.7h1.2v1.2h-1.2z" fill-rule="evenodd"/>
<path d="M87.1 89.9h1.2v1.2h-1.2z" fill-rule="evenodd"/>
<path d="M94.4 89.9h1.2v1.2h-1.2z" fill-rule="evenodd"/>
<path d="M87.1 81.3h1.2v1.3h-1.2z" fill-rule="evenodd"/>
<path d="M87.1 91.1h1.2v1.2h-1.2z" fill-rule="evenodd"/>
<path d="M94.4 81.3h1.2v1.3h-1.2z" fill-rule="evenodd"/>
<path d="M94.4 91.1h1.2v1.2h-1.2z" fill-rule="evenodd"/>
<path d="M88.3 81.3h1.2v1.3h-1.2z" fill-rule="evenodd"/>
<path d="M88.3 91.1h1.2v1.2h-1.2z" fill-rule="evenodd"/>
<path d="M89.5 81.3h1.2v1.3h-1.2z" fill-rule="evenodd"/>
<path d="M89.5 91.1h1.2v1.2h-1.2z" fill-rule="evenodd"/>
<path d="M90.7 81.3h1.3v1.3h-1.3z" fill-rule="evenodd"/>
<path d="M90.7 91.1h1.3v1.2h-1.3z" fill-rule="evenodd"/>
<path d="M92 81.3h1.2v1.3h-1.2z" fill-rule="evenodd"/>
<path d="M92 91.1h1.2v1.2h-1.2z" fill-rule="evenodd"/>
<path d="M93.2 81.3h1.2v1.3h-1.2z" fill-rule="evenodd"/>
<path d="M93.2 91.1h1.2v1.2h-1.2z" fill-rule="evenodd"/>
<path d="M93.2 83.8h1.2v1.2h-1.2z" fill-rule="evenodd"/>
<path d="M93.2 85h1.2v1.2h-1.2z" fill-rule="evenodd"/>
<path d="M93.2 86.2h1.2v1.2h-1.2z" fill-rule="evenodd"/>
<path d="M93.2 87.4h1.2v1.3h-1.2z" fill-rule="evenodd"/>
<path d="M93.2 88.7h1.2v1.2h-1.2z" fill-rule="evenodd"/>
<path d="M93.2 89.9h1.2v1.2h-1.2z" fill-rule="evenodd"/>
</g>
<g fill="#ed3237">
<circle cx="88.9" cy="84.4" r=".49"/>
<circle cx="91.3" cy="86.8" r=".49"/>
<circle cx="92.6" cy="86.8" r=".49"/>
<circle cx="90.1" cy="86.8" r=".49"/>
<circle cx="90.1" cy="90.5" r=".49"/>
<circle cx="93.8" cy="89.3" r=".49"/>
<circle cx="88.9" cy="85.6" r=".49"/>
<circle cx="88.9" cy="90.5" r=".49"/>
<circle cx="90.1" cy="83.2" r=".49"/>
<circle cx="91.3" cy="83.2" r=".49"/>
<circle cx="92.6" cy="83.2" r=".49"/>
<circle cx="93.8" cy="83.2" r=".49"/>
<circle cx="93.8" cy="88.1" r=".49"/>
<circle cx="91.3" cy="90.5" r=".49"/>
<circle cx="92.6" cy="90.5" r=".49"/>
<circle cx="105.9" cy="85.6" r=".49"/>
<circle cx="107.1" cy="86.8" r=".49"/>
<circle cx="108.3" cy="86.8" r=".49"/>
<circle cx="109.5" cy="86.8" r=".49"/>
<circle cx="105.9" cy="86.8" r=".49"/>
<circle cx="105.9" cy="88.1" r=".49"/>
<circle cx="105.9" cy="89.3" r=".49"/>
<circle cx="105.9" cy="90.5" r=".49"/>
<circle cx="110.8" cy="90.5" r=".49"/>
<circle cx="105.9" cy="84.4" r=".49"/>
<circle cx="105.9" cy="83.2" r=".49"/>
<circle cx="107.1" cy="83.2" r=".49"/>
<circle cx="108.3" cy="83.2" r=".49"/>
<circle cx="109.5" cy="83.2" r=".49"/>
<circle cx="110.8" cy="83.2" r=".49"/>
<circle cx="107.1" cy="90.5" r=".49"/>
<circle cx="108.3" cy="90.5" r=".49"/>
<circle cx="109.5" cy="90.5" r=".49"/>
<circle cx="114.4" cy="85.6" r=".49"/>
<circle cx="115.6" cy="86.8" r=".49"/>
<circle cx="116.8" cy="86.8" r=".49"/>
<circle cx="118.1" cy="86.8" r=".49"/>
<circle cx="114.4" cy="86.8" r=".49"/>
<circle cx="114.4" cy="88.1" r=".49"/>
<circle cx="114.4" cy="89.3" r=".49"/>
<circle cx="114.4" cy="90.5" r=".49"/>
<circle cx="119.3" cy="90.5" r=".49"/>
<circle cx="114.4" cy="84.4" r=".49"/>
<circle cx="114.4" cy="83.2" r=".49"/>
<circle cx="115.6" cy="83.2" r=".49"/>
<circle cx="116.8" cy="83.2" r=".49"/>
<circle cx="118.1" cy="83.2" r=".49"/>
<circle cx="119.3" cy="83.2" r=".49"/>
<circle cx="115.6" cy="90.5" r=".49"/>
<circle cx="116.8" cy="90.5" r=".49"/>
<circle cx="118.1" cy="90.5" r=".49"/>
<circle cx="122.9" cy="83.2" r=".49"/>
<circle cx="122.9" cy="84.4" r=".49"/>
<circle cx="127.8" cy="86.8" r=".49"/>
<circle cx="124.1" cy="90.5" r=".49"/>
<circle cx="127.8" cy="89.3" r=".49"/>
<circle cx="127.8" cy="84.4" r=".49"/>
<circle cx="122.9" cy="85.6" r=".49"/>
<circle cx="122.9" cy="86.8" r=".49"/>
<circle cx="122.9" cy="88.1" r=".49"/>
<circle cx="122.9" cy="89.3" r=".49"/>
<circle cx="122.9" cy="90.5" r=".49"/>
<circle cx="124.1" cy="83.2" r=".49"/>
<circle cx="125.4" cy="83.2" r=".49"/>
<circle cx="126.6" cy="83.2" r=".49"/>
<circle cx="127.8" cy="85.6" r=".49"/>
<circle cx="127.8" cy="88.1" r=".49"/>
<circle cx="125.4" cy="90.5" r=".49"/>
<circle cx="126.6" cy="90.5" r=".49"/>
</g>
<path d="M26.2 230.3h44.5" fill="none" stroke="#0000c4" stroke-width=".21"/>
<path d="M100.6 267.7h66.2M179 281l-5.8 6.2M185 281l-6 6.4M190.9 281l-6 6.4" fill="none" stroke="#373435" stroke-width=".21"/>
<path d="M0 0v297M0 297h210" fill="none" stroke="#00f" stroke-width=".21" stroke-dasharray="3 3" stroke-linecap="butt"/>
<text font-size="7.1" fill="#373435" x="114.7" y="250.3">LED WARNING SIGN</text>
<text font-size="7" fill="#373435" x="175.7" y="274.4">TC2277</text>
<text font-size="5.6" fill="#373435" x="124.8" y="258.1">“REDUCE SPEED&quot;</text>
<g font-size="4.7" fill="#373435">
<text x="107.3" y="43.8">a</text>
<text x="140.9" y="48.7">r</text>
<text x="71.1" y="59.9">c</text>
<text x="70.8" y="71.7">d</text>
<text x="70.8" y="79.7">e</text>
<text x="142" y="80.1">a</text>
<text x="70.8" y="88.5">d</text>
<text x="71.1" y="99.5">c</text>
</g>
<g font-size="4.2" fill="#373435">
<text x="100.6" y="267.2">APPROVED AS OFFICIAL TRAFFIC SIGN</text>
<text x="174.7" y="285.6">A</text>
<text x="180.8" y="285.6">B</text>
<text x="186.5" y="285.5">C</text>
<text x="192.6" y="285.5">D</text>
</g>
<g font-size="3.9" fill="#373435">
<text x="87.6" y="127.4">a</text>
<text x="98.1" y="127.3">c</text>
<text x="111.2" y="127.4">d</text>
<text x="124" y="127.3">e</text>
<text x="134.2" y="127.3">r</text>
<text x="78.5" y="133.1">A</text>
<text x="85.4" y="133">450</text>
<text x="95.8" y="132.9">120</text>
<text x="108.9" y="133">70E</text>
<text x="122.9" y="132.9">70</text>
<text x="132.7" y="132.9">45</text>
<text x="78.5" y="138.7">B</text>
<text x="85.4" y="138.6">600</text>
<text x="95.8" y="138.6">160</text>
<text x="108.9" y="138.6">90E</text>
<text x="121.8" y="138.6">100</text>
<text x="132.7" y="138.6">60</text>
<text x="78.4" y="144.3">C</text>
<text x="78.4" y="149.9">D</text>
<text x="84.3" y="149.9">1200</text>
<text x="85.4" y="144.2">900</text>
<text x="95.8" y="144.2">240</text>
<text x="95.8" y="149.8">320</text>
<text x="107.7" y="144.2">140D</text>
<text x="107.8" y="149.9">180E</text>
<text x="121.8" y="144.2">140</text>
<text x="121.8" y="149.8">200</text>
<text x="131.6" y="149.8">120</text>
<text x="132.7" y="144.2">90</text>
<text x="21.2" y="206.2">Notes:</text>
</g>
<g font-size="3.5" fill="#373435">
<text x="20.3" y="181.1">Colour Legend</text>
<text x="21.2" y="210.2">1</text>
<text x="21.2" y="214.1">2. Sign shall comply with the requirements of MRTS229 and AS4852.</text>
<text x="26.2" y="210.2">* Corner radius may vary with manufacturing requirements.</text>
<text x="21.2" y="218.1">3. LED details are indicative and should comply with standard display requirements in AS4852.</text>
<text x="21.2" y="226">5. For MRTS specifications contact the technical publications team by emailing:</text>
<text x="21.2" y="222">4. The legend should be arranged to match the fonts in accordance with AS4852.</text>
<text x="21.6" y="267.9">Department of Transport and Main Roads</text>
<text x="17.7" y="271.8">Infrastructure Management &amp; Delivery Division</text>
<text x="16.7" y="280.6">Designed</text>
<text x="42.7" y="280.6">Checked</text>
<text x="69.7" y="280.6">Scale</text>
<text x="98.5" y="281.3">PRINCIPAL ENGINEER</text>
<text x="154.2" y="276.2">08/06/23</text>
<text x="157.4" y="281.2">Date</text>
<text x="17" y="284.8">RH 11/17</text>
<text x="42.8" y="284.8">JP 06/23</text>
<text x="69.7" y="285.2">Not to Scale</text>
<text x="98.5" y="284.8">(Traffic Engineering Practice)</text>
</g>
<text font-size="3.5" fill="#0000c4" x="26.2" y="229.9">mr.techdocs@tmr.qld.gov.au</text>
<g font-size="3" fill="#373435">
<text x="27.8" y="187.2">Red LED</text>
<text x="27.8" y="194.5">Black</text>
</g>
</svg>
